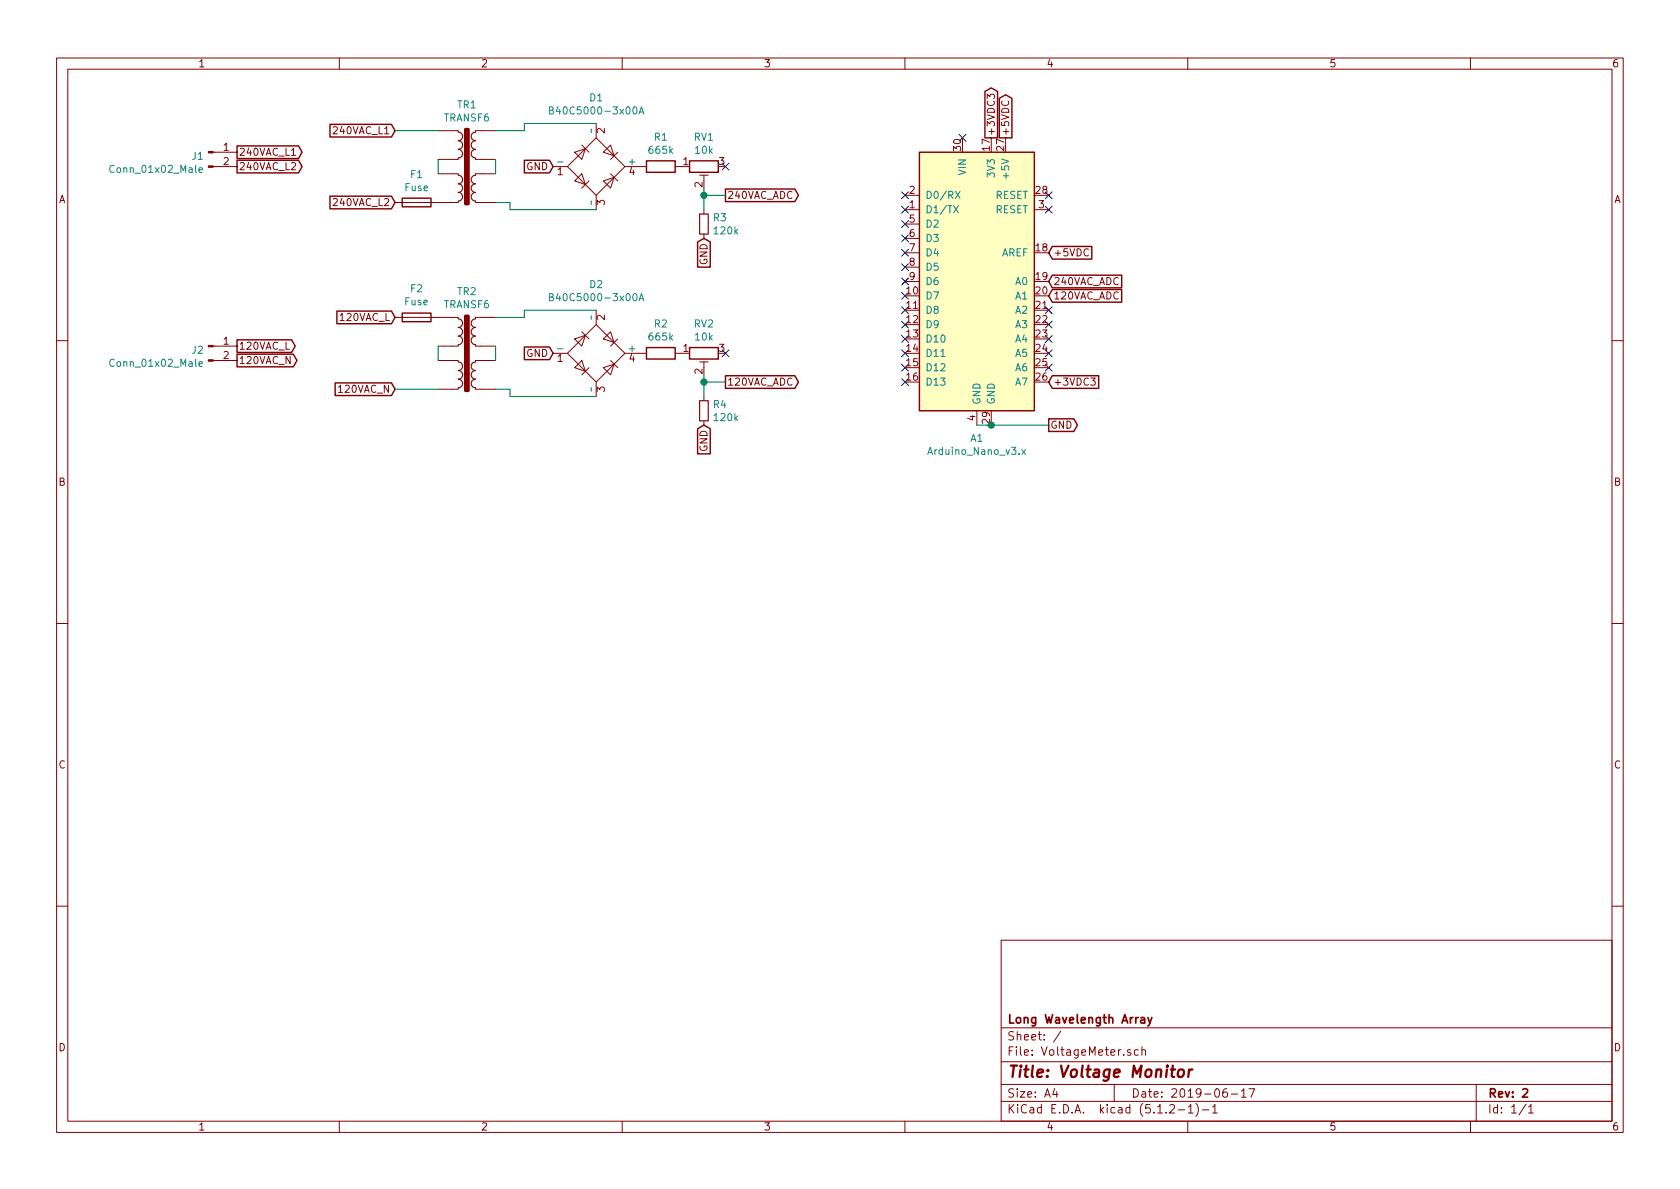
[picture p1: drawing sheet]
<svg xmlns="http://www.w3.org/2000/svg" width="297mm" height="210mm" viewBox="0 0 297 210" stroke-linecap="round" stroke-linejoin="round" font-family="sans-serif">
<g fill="none" stroke="#840000" stroke-width=".18">
<path d="M10 10.3h277v189.9h-277zM12 12.2h273v186.1h-273zM60 10.3v1.9M110 10.3v1.9M160 10.3v1.9M174.5 17.4v-.7l.5 .4 .2-.4h.5l.1 .2-.1 .5M210 10.3v1.9M260 10.3v1.9M37.7 29.5h4.2M37.7 26.9h4.2M51.5 28.9l.5-.2 .3 .4-.8 .9h.8M51.5 27.5h.8"/>
<path d="M77.5 30.7h3.5v.3M77.5 23.1h3.5v.3M81 35.6v.2h-11.2M81 27.9v.3h-3.5M84.1 30.7h3.5M84.1 28.2h3.5M84.1 23.1h3.5M84.1 35.8h3.5M97.8 29.5h2.5M101.6 26.9l1.9-.6-.6 1.9zM101.6 32l1.3-1.3 .6 1.9zM102.9 25.6l1.2 1.3"/>
<path d="M104.1 32l-1.2 1.3M105.4 24.4l5.1 5.1-5.1 5-5.1-5zM105.4 21.8v2.6M105.4 34.5v2.6M106.7 32l1.9-.6-.7 1.9zM107.9 25.6l.7 2-1.9-.7zM107.9 30.7l1.3 1.3M109.2 26.9l-1.3 1.3M110.5 29.5h3.8M119.4 29.5h1.2M123.7 31h1.5M124.5 31v1"/>
<path d="M124.5 37.1v.7M160 37.1h2.6M160 34.5h2.6M160 39.6h2.6M182.9 37.1h2.5M69.8 56.1h11.2v.3M84.1 56.1h3.5M101.6 59.9l1.9-.6-.6 1.9zM102.9 58.7l1.2 1.2M105.4 57.4l5.1 5.1-5.1 5.1-5.1-5.1zM105.4 54.9v2.5M106.7 59.9l1.2-1.2 .7 1.9z"/>
<path d="M109.2 59.9l-1.3 1.3M124.5 41.4v.8M160 42.2h2.6M160 44.7h2.6M160 47.2h2.6M160 49.8h2.6M10 60.2h2M37.7 63.7h4.2M37.7 61.2h4.2M77.5 63.7h3.5v.3M81 68.6v.2h-3.5M81 61v.2h-3.5"/>
<path d="M84.1 63.7h3.5M84.1 61.2h3.5M84.1 68.8h3.5M97.8 62.5h2.5M101.6 65l1.3-1.3 .6 2zM104.1 65l-1.2 1.3M105.4 67.6v2.5M106.7 65l1.9-.6-.7 1.9zM107.9 63.7l1.3 1.3M110.5 62.5h3.8M119.4 62.5h1.2M123.7 64h1.5"/>
<path d="M124.5 64v1M124.5 70.1v.8M124.5 74.4v.8M172.7 72.6v2.6M192.9 66.8h.7l-.4 .5 .4 .2v.5l-.2 .1-.5-.1M285 60.2h2M10 110.3h2M285 110.3h2M10 160.2h2M177 166.3h108v32h-108zM285 160.2h2M60 198.3v1.9"/>
<path d="M110 198.3v1.9M160 198.3v1.9M177 194.8h108M177 191.8h108M177 187.8h108M177 181.8h108M186.5 192.5l-.4 1h1M186.8 193v1M187.6 182.3l-1.3 2M197 191.8v3M199.9 185.7l-.4-.1-.2 .2 .1 .2 .5 .2v.3h-.6M201.3 185.7l-.5-.1-.2 .3v.6l.2 .1 .5-.1"/>
<path d="M201.9 185.7l.2-.1 .4 .1v.9M201.9 185.1v1.5M206.8 195.5l.2-.2h.4l.2 .2 .1 .3-.1 .2-.8 .8h.9M208.3 196.3h1.2M210 198.3v1.9M210.1 195.8l.4-.5v1.5M210.1 196.8h.9M211.5 195.1a1.71 1.71 0 0 1 0 2.3M212.6 196.3h1.1M214.4 195.8l.4-.5v1.5M214.4 196.8h.8M216.9 192.5a.62 .62 0 0 0-.7 .7l.1 .7 .2 .1 .5-.1v-.5l-.1-.2-.4-.1-.3 .3"/>
<path d="M217.7 193.5h1.1M219.5 193l.4-.5v1.5M219.5 194h.8M220.8 192.5h1l-.6 1.5M260 198.3v1.9M261 191.8v6.5M269.8 195.2l-1.2 2M270.3 195.8l.4-.5v1.5M270.3 196.8h.8"/>
</g>
<path d="M202.9 179.9l.4 1M203.7 179.9l-.5 1.4-.3 .1M201.7 180h.6l.1 .9M202.4 180.3l-.5 .1-.2 .2v.2l.2 .1 .5-.1M269.2 192.7l.3-.2h.3l.3 .5-.9 1h.9" fill="none" stroke="#840000" stroke-width=".3"/>
<path d="M208.4 189.3a.53 .53 0 0 1 .5-.2 .53 .53 0 0 1 .4 .4v.6a.54 .54 0 0 1-.6 .4 .54 .54 0 0 1-.5-.4zM210.3 189.1l-.2 1.3M210.8 189.1a.54 .54 0 0 0-.6 .4" fill="none" stroke="#840000" stroke-width=".41"/>
<g fill="none" stroke="#008400" stroke-width=".18">
<path d="M69.8 23.1h7.7M77.5 28.2v2.5M87.6 35.8h2.6v1.3h15.2M87.6 28.2v2.5M105.4 21.8h-12.7v1.3h-5.1M124.5 34.5h3.8M124.5 33.3v3.8M105.4 54.9h-12.7v1.2h-5.1M69.8 68.8h7.7M77.5 61.2v2.5M87.6 68.8h2.6v1.3h15.2M87.6 61.2v2.5"/>
<path d="M124.5 67.6h3.8M124.5 66.3v3.8M172.7 75.2h12.7"/>
</g>
<g fill="none" stroke="#840000" stroke-width=".25">
<path d="M174.1 16.2l1.2-.7 1.1 .7v8.2h-2.3zM176.7 17.4l1.1-.6 1.1 .6v7h-2.2zM41.9 25.8h10.9l.6 1.1-.6 1.1h-10.9zM41.9 28.3h10.9l.6 1.2-.6 1.1h-10.9zM58.3 34.7h10.9l.6 1.1-.6 1.1h-10.9zM58.3 22h10.9l.6 1.1-.6 1.1h-10.9zM71.1 35h5.1v1.6h-5.1zM92.7 28.3h4.5l.6 1.2-.6 1.1h-4.5zM114.3 28.4h5.1v2.1h-5.1zM121.9 28.4h5.1v2.1h-5.1zM128.3 33.4h12.2l.7 1.1-.7 1.2h-12.2zM162.6 26.9h20.3v45.7h-20.3z"/>
<path d="M59.6 55h9.6l.6 1.1-.6 1.1h-9.6zM71.1 55.4h5.1v1.5h-5.1zM123.3 42.8l1.2-.6 1.1 .6v4.4h-2.3zM186.1 48.7h12.2v2.2h-12.2l-.7-1.1zM186.1 51.2h12.2v2.2h-12.2l-.7-1.1zM186.1 43.6h6.9v2.2h-6.9l-.7-1.1zM41.9 60.1h9.7l.6 1.1-.6 1.1h-9.7zM41.9 62.6h10l.6 1.1-.6 1.2h-10zM59.3 67.7h9.9l.6 1.1-.6 1.1h-9.9zM92.7 61.4h4.5l.6 1.1-.6 1.1h-4.5zM114.3 61.5h5.1v2h-5.1zM121.9 61.5h5.1v2h-5.1z"/>
<path d="M123.3 75.8l1.2-.6 1.1 .6v4.5h-2.3zM128.3 66.4h12.2l.7 1.2-.7 1.1h-12.2zM185.4 74.1h4.5l.6 1.1-.6 1.1h-4.5zM186.1 66.4h8.2v2.3h-8.2l-.7-1.1z"/>
</g>
<g fill="none" stroke="#008484" stroke-width=".18">
<path d="M97.2 19.5h.5l.1-.3-.1-.2-.5-.1v1.3h.4l.2-.2 .1-.3-.3-.2M113.1 19.8h.6M35.2 30.1l.6-.1-.1-.3h-.3l-.2 .1 .1 .6h.4M104.5 22.8l.1 .6M104.5 35.5l.1 .6M113 20.2l.4-1.3 .4 1.3M168.6 36.4l.8 1.2M168.9 33.8l.8 1.3M169.4 36.4l-.8 1.2M169.7 33.8l-.8 1.3M97.2 52.5h.5l.1-.2-.1-.3-.5-.1v1.3h.4l.2-.1 .1-.3-.3-.3M104.5 55.8l.1 .7"/>
<path d="M113 53.2l.4-1.3 .4 1.3M113.1 52.8h.6M35.2 64.4l.6-.1-.1-.3h-.3l-.2 .1 .1 .6h.4M104.5 68.5l.1 .7M180.7 79.5l.6 .9M181.3 79.5l-.6 .9"/>
</g>
<g fill="none" stroke="#000084" stroke-width=".18">
<path d="M127.7 28.8l1.2 1.3M128.9 28.8l-1.2 1.3M159.4 33.9l1.2 1.2M159.4 36.5l1.2 1.2M159.4 39l1.2 1.2M160.6 33.9l-1.2 1.2M160.6 36.5l-1.2 1.2M160.6 39l-1.2 1.2M169.6 23.8l1.2 1.2M170.8 23.8l-1.2 1.2M184.8 33.9l1.2 1.2M184.8 36.5l1.2 1.2"/>
<path d="M186 33.9l-1.2 1.2M186 36.5l-1.2 1.2M159.4 41.5l1.2 1.3M159.4 44.1l1.2 1.2M159.4 46.6l1.2 1.2M159.4 49.2l1.2 1.2M159.4 51.7l1.2 1.2M159.4 54.2l1.2 1.3M159.4 56.8l1.2 1.2M159.4 59.3l1.2 1.2M160.6 41.5l-1.2 1.3M160.6 44.1l-1.2 1.2"/>
<path d="M160.6 46.6l-1.2 1.2M160.6 49.2l-1.2 1.2M160.6 51.7l-1.2 1.2M160.6 54.2l-1.2 1.3M160.6 56.8l-1.2 1.2M160.6 59.3l-1.2 1.2M184.8 54.2l1.2 1.3M184.8 56.8l1.2 1.2M184.8 59.3l1.2 1.2M186 54.2l-1.2 1.3M186 56.8l-1.2 1.2M186 59.3l-1.2 1.2"/>
<path d="M127.7 61.9l1.2 1.2M128.9 61.9l-1.2 1.2M159.4 61.9l1.2 1.2M159.4 64.4l1.2 1.2M159.4 66.9l1.2 1.3M160.6 61.9l-1.2 1.2M160.6 64.4l-1.2 1.2M160.6 66.9l-1.2 1.3M184.8 61.9l1.2 1.2M184.8 64.4l1.2 1.2M186 61.9l-1.2 1.2M186 64.4l-1.2 1.2"/>
</g>
<g fill="#840000" stroke="#840000" stroke-width=".18">
<path d="M36.8 29.3h.9v.3h-.9z"/>
<path d="M36.8 26.8h.9v.2h-.9z"/>
<path d="M36.8 63.6h.9v.3h-.9z"/>
<path d="M36.8 61.1h.9v.2h-.9z"/>
<path d="M84.1 35.6v.2z"/>
<path d="M84.1 30.7v.3z"/>
<path d="M84.1 27.9v.3z"/>
<path d="M84.1 23.1v.3z"/>
<path d="M84.1 68.6v.2z"/>
<path d="M84.1 63.7v.3z"/>
<path d="M84.1 61v.2z"/>
<path d="M84.1 56.1v.3z"/>
</g>
<path d="M81 31a.76 .76 0 0 1 .8 .7 .76 .76 0 0 1-.8 .8 .76 .76 0 0 1 .8 .8 .76 .76 0 0 1-.8 .7 .76 .76 0 0 1 .8 .8 .76 .76 0 0 1-.8 .8M81 23.4a.76 .76 0 0 1 .8 .7 .76 .76 0 0 1-.8 .8 .76 .76 0 0 1 .8 .7 .76 .76 0 0 1-.8 .8 .76 .76 0 0 1 .8 .8 .76 .76 0 0 1-.8 .7M84.1 31a.76 .76 0 0 0-.8 .7 .76 .76 0 0 0 .8 .8 .76 .76 0 0 0-.8 .8 .76 .76 0 0 0 .8 .7 .76 .76 0 0 0-.8 .8 .76 .76 0 0 0 .8 .8M84.1 23.4a.76 .76 0 0 0-.8 .7 .76 .76 0 0 0 .8 .8 .76 .76 0 0 0-.8 .7 .76 .76 0 0 0 .8 .8 .76 .76 0 0 0-.8 .8 .76 .76 0 0 0 .8 .7M123.7 37.8h1.5v3.6h-1.5zM81 56.4a.76 .76 0 0 1 .8 .7 .76 .76 0 0 1-.8 .8 .76 .76 0 0 1 .8 .8 .76 .76 0 0 1-.8 .7 .76 .76 0 0 1 .8 .8 .76 .76 0 0 1-.8 .8M84.1 56.4a.76 .76 0 0 0-.8 .7 .76 .76 0 0 0 .8 .8 .76 .76 0 0 0-.8 .8 .76 .76 0 0 0 .8 .7 .76 .76 0 0 0-.8 .8 .76 .76 0 0 0 .8 .8M81 64a.76 .76 0 0 1 .8 .8 .76 .76 0 0 1-.8 .7 .76 .76 0 0 1 .8 .8 .76 .76 0 0 1-.8 .8 .76 .76 0 0 1 .8 .7 .76 .76 0 0 1-.8 .8M84.1 64a.76 .76 0 0 0-.8 .8 .76 .76 0 0 0 .8 .7 .76 .76 0 0 0-.8 .8 .76 .76 0 0 0 .8 .8 .76 .76 0 0 0-.8 .7 .76 .76 0 0 0 .8 .8M123.7 70.9h1.5v3.5h-1.5z" fill="none" stroke="#840000" stroke-width=".2"/>
<g fill="#840000" stroke="#840000" stroke-width=".51">
<path d="M82.3 22.9h.5v13.2h-.5z"/>
<path d="M82.3 55.9h.5v13.2h-.5z"/>
</g>
<path d="M162.6 26.9h20.3v45.7h-20.3z" fill="#ffffc2" stroke="#ffffc2" stroke-width=".18"/>
<g fill="#008400" stroke="#008400" stroke-width=".25">
<circle cx="175.3" cy="75.2" r=".51"/>
<circle cx="124.5" cy="34.5" r=".51"/>
<circle cx="124.5" cy="67.6" r=".51"/>
</g>
<text font-size="2.8" fill="#840000" x="178" y="190.5">Title: Voltage Monitor</text>
<g font-size="2.1" fill="#840000">
<text x="178" y="184">Sheet: /</text>
<text x="178" y="181">Long Wavelength Array</text>
<text x="178" y="186.7">File: VoltageMeter.sch</text>
<text x="178" y="196.9">KiCad E.D.A. kicad (5.1.2-1)-1</text>
<text x="178" y="194.1">Size: A4</text>
<text x="200" y="194.1">Date: 2019-06-17</text>
<text x="263" y="194.1">Rev: 2</text>
<text x="263" y="196.9">Id: 1/1</text>
</g>
<g font-size="1.8" fill="#840000">
<text x="35" y="11.9">1</text>
<text x="85" y="11.9">2</text>
<text x="135" y="11.9">3</text>
<text x="185" y="11.9">4</text>
<text x="235" y="11.9">5</text>
<text x="285" y="11.9">6</text>
<text x="59.3" y="23.7">240VAC_L1</text>
<text x="106.9" y="23.6" transform="rotate(-90 106.9 23.6)">2</text>
<text x="39.5" y="26.7">1</text>
<text x="39.5" y="29.2">2</text>
<text x="42.2" y="27.6">240VAC_L1</text>
<text x="120.8" y="29.2">1</text>
<text x="127.2" y="29.2">3</text>
<text x="169.9" y="26.6" transform="rotate(-90 169.9 26.6)">30</text>
<text x="175" y="26.6" transform="rotate(-90 175 26.6)">17</text>
<text x="175.9" y="24.1" transform="rotate(-90 175.9 24.1)">+3VDC3</text>
<text x="177.5" y="26.6" transform="rotate(-90 177.5 26.6)">27</text>
<text x="178.4" y="24.1" transform="rotate(-90 178.4 24.1)">+5VDC</text>
<text x="10.4" y="35.9">A</text>
<text x="42.2" y="30.1">240VAC_L2</text>
<text x="93.1" y="30.1">GND</text>
<text x="98.6" y="31">1</text>
<text x="111.3" y="31">4</text>
<text x="124.2" y="33.1" transform="rotate(-90 124.2 33.1)">2</text>
<text x="128.5" y="35.2">240VAC_ADC</text>
<text x="160.8" y="34.3">2</text>
<text x="183.2" y="34.3">28</text>
<text x="285.4" y="35.9">A</text>
<text x="59.3" y="36.4">240VAC_L2</text>
<text x="106.9" y="36.3" transform="rotate(-90 106.9 36.3)">3</text>
<text x="160.8" y="36.8">1</text>
<text x="160.8" y="39.4">5</text>
<text x="160.8" y="41.9">6</text>
<text x="183.7" y="36.8">3</text>
<text x="125.1" y="46.9" transform="rotate(-90 125.1 46.9)">GND</text>
<text x="160.8" y="44.4">7</text>
<text x="160.8" y="47">8</text>
<text x="183.2" y="44.4">18</text>
<text x="186.2" y="45.3">+5VDC</text>
<text x="160.3" y="52.1">10</text>
<text x="160.8" y="49.5">9</text>
<text x="183.2" y="49.5">19</text>
<text x="183.2" y="52.1">20</text>
<text x="186.2" y="50.4">240VAC_ADC</text>
<text x="186.2" y="53">120VAC_ADC</text>
<text x="60.3" y="56.8">120VAC_L</text>
<text x="106.9" y="56.6" transform="rotate(-90 106.9 56.6)">2</text>
<text x="160.3" y="54.6">11</text>
<text x="160.3" y="57.1">12</text>
<text x="160.3" y="59.7">13</text>
<text x="183.2" y="54.6">21</text>
<text x="183.2" y="57.1">22</text>
<text x="183.2" y="59.7">23</text>
<text x="39.5" y="61">1</text>
<text x="39.5" y="63.5">2</text>
<text x="42.2" y="61.8">120VAC_L</text>
<text x="42.2" y="64.4">120VAC_N</text>
<text x="93.1" y="63.1">GND</text>
<text x="98.6" y="64">1</text>
<text x="111.3" y="64">4</text>
<text x="120.8" y="62.2">1</text>
<text x="127.2" y="62.2">3</text>
<text x="160.3" y="62.2">14</text>
<text x="160.3" y="64.8">15</text>
<text x="183.2" y="62.2">24</text>
<text x="183.2" y="64.8">25</text>
<text x="60.1" y="69.5">120VAC_N</text>
<text x="106.9" y="69.3" transform="rotate(-90 106.9 69.3)">3</text>
<text x="124.2" y="66.1" transform="rotate(-90 124.2 66.1)">2</text>
<text x="128.5" y="68.2">120VAC_ADC</text>
<text x="160.3" y="67.3">16</text>
<text x="183.2" y="67.3">26</text>
<text x="186.2" y="68.2">+3VDC3</text>
<text x="172.5" y="74.4" transform="rotate(-90 172.5 74.4)">4</text>
<text x="175" y="74.9" transform="rotate(-90 175 74.9)">29</text>
<text x="185.7" y="75.8">GND</text>
<text x="125.1" y="79.9" transform="rotate(-90 125.1 79.9)">GND</text>
<text x="10.4" y="85.9">B</text>
<text x="285.4" y="85.9">B</text>
<text x="10.4" y="135.9">C</text>
<text x="285.4" y="135.9">C</text>
<text x="10.4" y="185.9">D</text>
<text x="285.4" y="185.9">D</text>
<text x="35" y="199.9">1</text>
<text x="85" y="199.9">2</text>
<text x="135" y="199.9">3</text>
<text x="185" y="199.9">4</text>
<text x="235" y="199.9">5</text>
<text x="285" y="199.9">6</text>
</g>
<g font-size="1.8" fill="#008484">
<text x="104.3" y="17.9">D1</text>
<text x="78.5" y="21.5">TRANSF6</text>
<text x="80.9" y="19.2">TR1</text>
<text x="98.3" y="20.2">B40C5000-3x00A</text>
<text x="34" y="28.3">J1</text>
<text x="98.8" y="29.2">-</text>
<text x="111.3" y="29.2">+</text>
<text x="114.9" y="27.2">665k</text>
<text x="115.7" y="24.9">R1</text>
<text x="122.8" y="24.9">RV1</text>
<text x="123" y="27.2">10k</text>
<text x="19.9" y="30.6">Conn_01x02_Male</text>
<text x="71.6" y="33.8">Fuse</text>
<text x="72.6" y="31.5">F1</text>
<text x="163.6" y="35.2">D0/RX</text>
<text x="170.8" y="30.9" transform="rotate(-90 170.8 30.9)">VIN</text>
<text x="175.9" y="31.1" transform="rotate(-90 175.9 31.1)">3V3</text>
<text x="176" y="35.2">RESET</text>
<text x="178.4" y="31.1" transform="rotate(-90 178.4 31.1)">+5V</text>
<text x="126.2" y="39.1">R3</text>
<text x="126.4" y="41.4">120k</text>
<text x="163.6" y="37.7">D1/TX</text>
<text x="163.6" y="40.3">D2</text>
<text x="176" y="37.7">RESET</text>
<text x="163.6" y="42.8">D3</text>
<text x="163.6" y="45.3">D4</text>
<text x="163.6" y="47.9">D5</text>
<text x="177" y="45.3">AREF</text>
<text x="71.6" y="54">Fuse</text>
<text x="72.6" y="51.7">F2</text>
<text x="80.9" y="52.2">TR2</text>
<text x="98.3" y="53.3">B40C5000-3x00A</text>
<text x="104.3" y="50.9">D2</text>
<text x="163.6" y="53">D7</text>
<text x="163.6" y="50.4">D6</text>
<text x="179.6" y="50.4">A0</text>
<text x="179.6" y="53">A1</text>
<text x="78.5" y="54.5">TRANSF6</text>
<text x="115.7" y="57.9">R2</text>
<text x="122.8" y="57.9">RV2</text>
<text x="163.6" y="55.5">D8</text>
<text x="163.6" y="58">D9</text>
<text x="179.6" y="55.5">A2</text>
<text x="179.6" y="58">A3</text>
<text x="19.9" y="64.9">Conn_01x02_Male</text>
<text x="34" y="62.6">J2</text>
<text x="98.8" y="62.2">-</text>
<text x="111.3" y="62.2">+</text>
<text x="114.9" y="60.2">665k</text>
<text x="123" y="60.2">10k</text>
<text x="163.6" y="60.6">D10</text>
<text x="163.6" y="63.1">D11</text>
<text x="163.6" y="65.7">D12</text>
<text x="179.6" y="60.6">A4</text>
<text x="179.6" y="63.1">A5</text>
<text x="179.6" y="65.7">A6</text>
<text x="163.6" y="68.2">D13</text>
<text x="173.4" y="71.6" transform="rotate(-90 173.4 71.6)">GND</text>
<text x="175.9" y="71.6" transform="rotate(-90 175.9 71.6)">GND</text>
<text x="179.6" y="68.2">A7</text>
<text x="126.2" y="72.2">R4</text>
<text x="126.4" y="74.5">120k</text>
<text x="164.4" y="80.4">Arduino_Nano_v3.x</text>
<text x="171.6" y="78.1">A1</text>
</g>
</svg>
